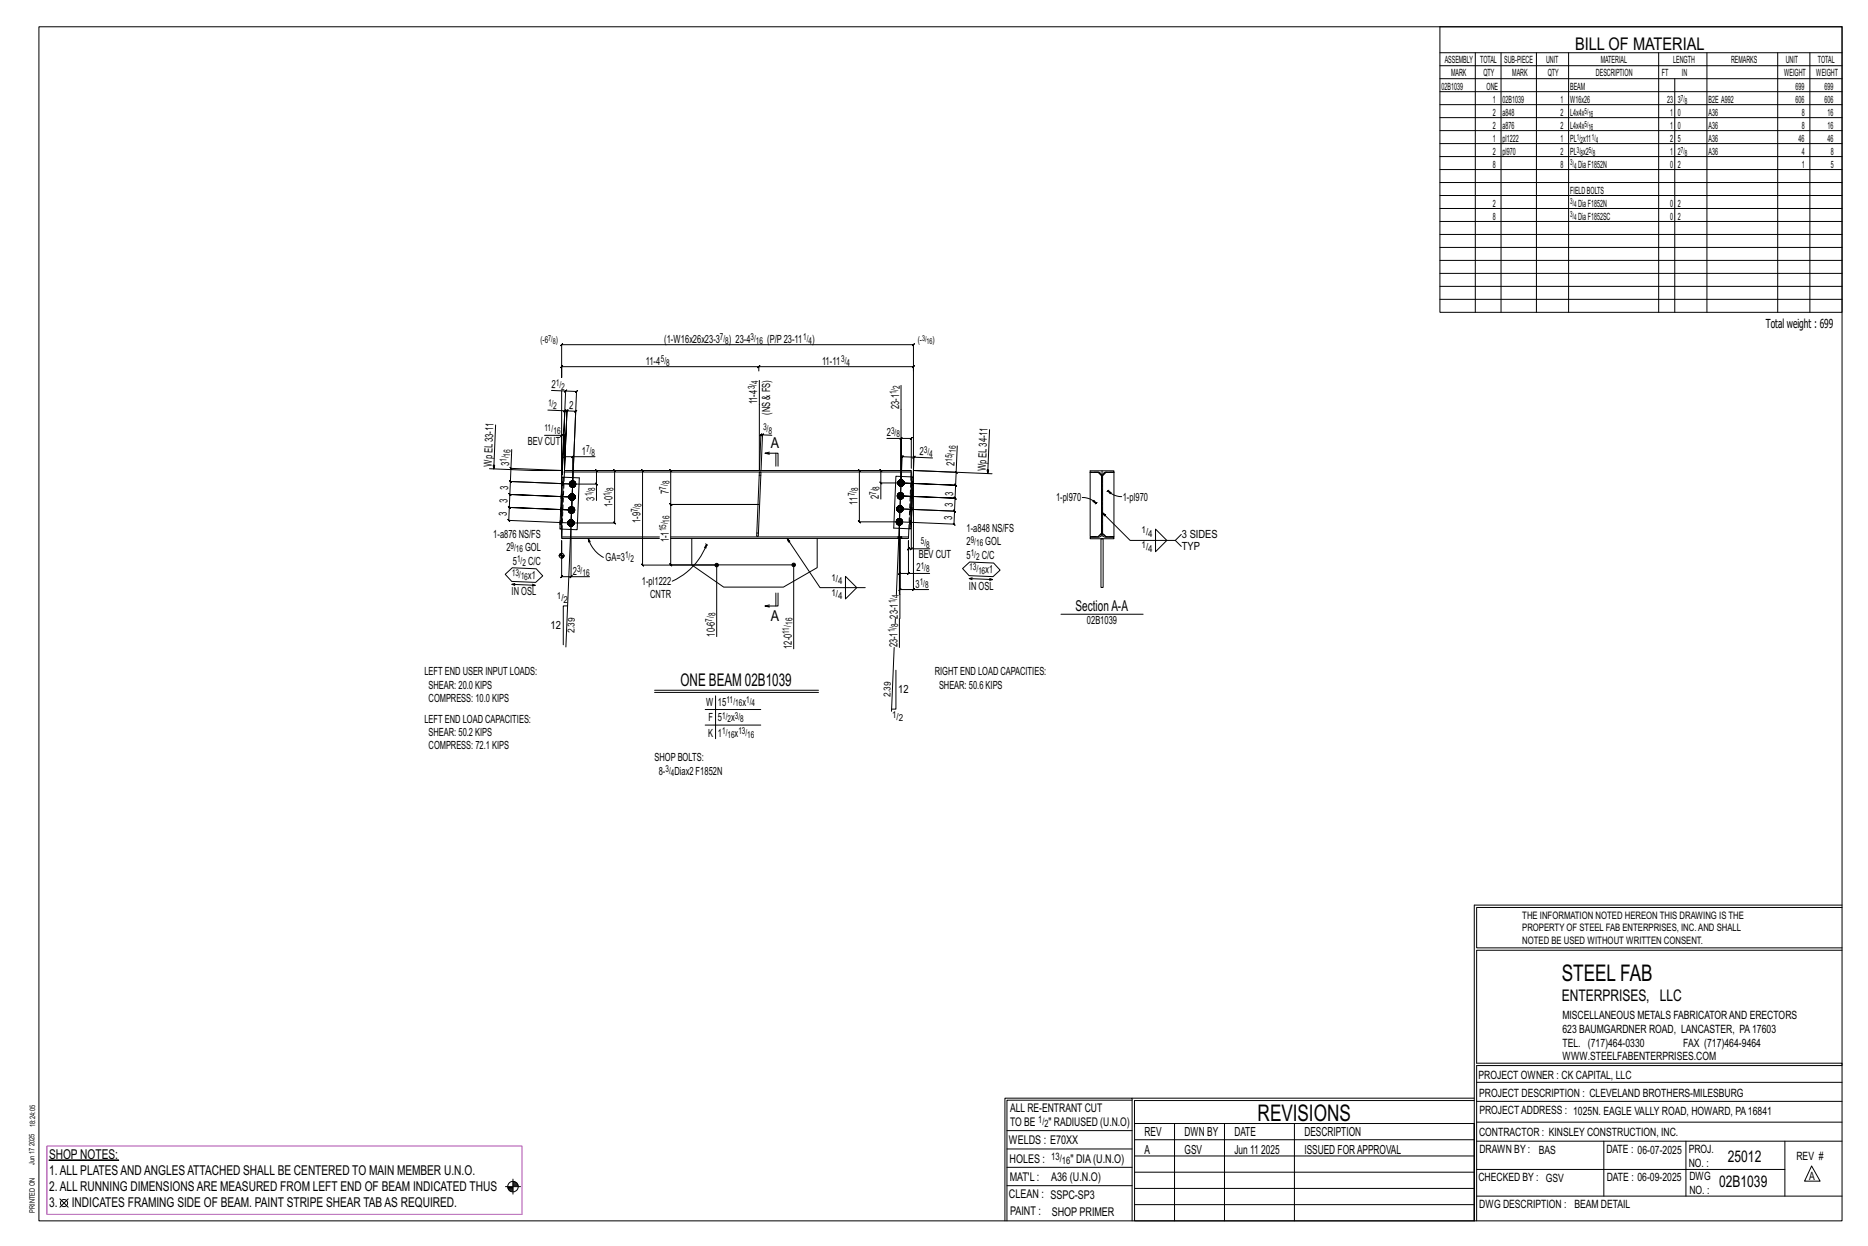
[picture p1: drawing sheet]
<svg xmlns="http://www.w3.org/2000/svg" width="914mm" height="610mm" viewBox="0 0 914 610" stroke-linecap="round" stroke-linejoin="round" font-family="sans-serif">
<g fill="#000" stroke="#000" stroke-width=".49">
<path d="M24 568h34z"/>
<circle cx="351" cy="276" r=".9"/>
<circle cx="389" cy="276" r=".9"/>
</g>
<g fill="none" stroke="#000" stroke-width=".49">
<path d="M19 13h883v584h-883zM705 13h197v140h-197zM705 26h197M705 32h197M705 39h197M722 26v127M735 26v127M752 26v127M768 26v127M812 26v127M820 39v114M836 26v127"/>
<path d="M870 26v127M886 26v127M705 45h197M705 51h197M705 58h197M705 64h197M705 70h197M705 77h197M705 83h197M705 89h197M705 96h197M705 102h197"/>
<path d="M705 108h197M705 115h197M705 121h197M705 127h197M705 134h197M705 140h197M705 146h197M371 180l1-1zM371 179h76v1l1-1-1 3M270 191h7l-2 41 1-31h-8M275 191v71zM276 192l1-1z"/>
<path d="M277 191l5 1 1-1-1 1-2 64-31-1h1l-1-1v1v-7l1 1-1-1 31 2-31-2 1 1-1-1 1-6-1-1 1 1 30 1-30-1-1-1 1 1v-6l-1-1 1 1 30 1M371 182l1-3-1 1v-1h-96l-1 1 1-1v6v-16h-1l1-1v1h172l1-1-1 1v61l39 2M372 186v44v-17l1-1-1 1h1M441 189v47v-21h-7M243 208l-1 21M250 220v9l25 1-35-1M267 213h8v49M275 213h-1l1-1zM275 213h1l1-1-1 1v16v-6v1l1-1h-1h4M276 201h1zM276 201h2l-1 1 1-1-2 30 2-30-1 1 1-1h4l-1 1 1-1-2 55v26h9M373 213l1-1z"/>
<path d="M378 213h-5v17M441 215h5l1-1-1 1v14M442 214l-1 1zM469 218l-1 13-21-1v58h8M484 210l-1 22M250 229l1 1zM250 229v7l-1-1 1 1 30 1M275 233h1l-1 26h-1zM276 233l8 1-1 25h-8M276 231v2M276 230h170v1h-170zM279 237h.1"/>
<path d="M279 236v1M279 238h1M279 236v1v1v-1M280 238h.1M280 235l-1 1M280 238h1M280 235v1M280 236l1-1v1M280 223h1l-1 1zM280 237h12v8M280 237l-3 80M281 236l1 1"/>
<path d="M281 235l-1 1M281 238h-1M281 237h1l-1 1M281 237v1M281 236h1h-1M282 236v1M291 223h-11v14M291 236l1 1zM292 237v-7v1l-1-1h1h-15h24h-1l1 1v-1v26l-1-1 1 1h-22M372 231h1l-2 31h-1zM377 222h-2h6v6M377 221l-2 1"/>
<path d="M380 222v6M431 236l1 1zM431 236v-6l1 1-1-1h14h-24h-1l1 1v-1v25h-1l1 1v-1h19v36M440 236h.1M440 237v1M440 236v1M440 236v-1v1v1M440 237l1 1M440 235h.1M441 237l1 1M441 235l-1 1M441 235h1v1"/>
<path d="M441 235l2 1-1 1M442 235h-1M442 237v1l-1-1M442 237h.1M442 236l-1 1M442 235v1M442 236h1M446 231v2M446 231v38h9M446 233h1l-1 26h-1zM446 233h-7l-2 25 8 1M447 224l1-1z"/>
<path d="M447 224l-5-1-1 1 1-1-2 32M456 224h-9l-1 34M468 231l1 1zM468 231v6h-1l1 1v-1l-27-1 27 1h-1l1 1v-1v7l-1-1 1 1-27-1 27 1-1-1 1 1-1 6 1 1-1-1-26-1 26 1 1 1-1-1v6v1v-1l-27-1M534 230h11v1h-4l-1 2v28l1 2h4v1h-11v-1h4l1-2v-28l-1-2h-4zM538 231h.1M538 231l1 2-1-2h-4v32h4l1-2M541 231l-1 2 1-2h4v32h-4l-1-2M541 231h.1M543 240h-1M545 231h.1M275 259v4"/>
<path d="M278 256h.1M278 255v1M278 250h1M278 249l1 1M278 257h1M278 243h1M279 255h-1v1v1l1-1M279 243h.1M279 251h.1M279 250h-1M279 257h.1M279 249v-1l-1 2 1 1v-1"/>
<path d="M279 254l-1 1M279 244v1M279 243v1M279 250l1 1M279 243v-1l-1 1 1 1M279 257h1M279 248h.1M279 244l1 1M279 242h.1M279 254v1M279 255l1-1 1 1h-1M280 244l1 1"/>
<path d="M280 248l-1 1M280 249v-1h1l-1 1M280 255l1 1M280 242h-1M280 242h1M280 254l-1 1M280 249l1 1M280 257h1h-1h-1M280 242l2 1-1 1M280 256h1v1M280 250l1 1h-1M281 256l-1 1"/>
<path d="M281 255h-1M281 242h-1M281 250v1M281 244v1l-1-1M281 250h-1M281 248v1M281 255v1M281 244h.1M281 243l-1 1M281 242v1M281 249v1M281 243h1"/>
<path d="M431 244v-8h10l-2 55M439 255h.1M439 249h1M439 248l1 1M439 256l1 1M439 255v1M439 243h1M439 255v-1v1v1M439 242l1 1M439 250h1M440 249l-1 1M440 256v1"/>
<path d="M440 249l-1-1v1v1l1-1M440 254h-1M440 244h.1M440 243h-1M440 250h1M440 242l-1 1 1 1v-1M440 256l1 1M440 248h-1M440 243l1 1M440 241v1M440 255v26l1-1-1 1h5M440 254v1"/>
<path d="M440 254h1v1M440 244h1M441 247l-1 1M441 248h1h-1M441 254l1 1v1M441 241l-1 1M441 242v-1l1 1M441 254h-1M441 248l1 1v1M441 256v1l-1-1M441 248h-1M441 242l1 1"/>
<path d="M441 256h1h-1M441 250h1h-1M441 255v1M441 254l1 1h-1M441 249l1 1M442 243v1h-1M442 249l-1 1M442 248l-1 1M442 255h.1M442 243v1M442 243l-1 1M442 242h.1"/>
<path d="M442 248v1M442 242v1M445 259v4h-117M530 243l3 1 4 2M535 245l2 1-2-1zM537 246l-1 1M537 246h.1M540 251l13 13h22l3-3M542 240l2 1-1 1zM542 240l3 2 4 1M542 240h.1M566 259l5 5-5 6z"/>
<path d="M274 272h2M274 271v1M275 271v1M275 273v-9v18l-1 1 1-1h5M275 272v1M276 272v1M276 272h.1M288 263l1 2h-1zM288 263a16 16 0 0 0 7 10M323 263h-48h48M328 263h117M339 263v13l15 11h29l17-9v-15"/>
<path d="M345 266h1M346 266v2h-1zM346 266a32 32 0 0 1-17 18M346 266v1M385 264l16 24h23M440 263h.1M441 263h.1M446 269h-1v-1l-1 1h1v-5v17h10M447 268l-1 1zM471 278l4-3h11l4 4-4 3h-12zM539 264h1v23h-1zM575 264l3 3"/>
<path d="M247 281l4-3h11l4 4-4 3-12-1zM251 286h11l-1 1M252 285l-1 1h1M261 286h1M278 296h-2v19M279 283l1-1zM377 296h-2M380 290v6M381 290v6h-6l2 1M414 282l5 6-5 5zM445 281v-1l-1 1zM447 289l1-1z"/>
<path d="M447 288h-6l-1 1 1-1v-25v40M474 283l12 1h-2M476 283h-2l2 1M484 283l2 1M351 311v-35h-36v1l-1-1h1v-46v1l-1-1h1h56h-43l1 1-1-1v17v-1l1 1h-1h43h-43v-1l1 1h-1v29l1 1-1-1h61v41M438 317l-2 31M438 303v2M440 303v14M519 301h41M320 338h81M320 339h81M439 328v19h-3"/>
<path d="M345 347h27M345 355h27M350 340v21M722 443v154M722 443h180M902 444h-179v20h179M902 465h-179v55h179v1h-179v76M554 538h-61v59M554 537h168M722 538h-167v13M723 539h179M723 530h179"/>
<path d="M493 553h61M555 550h167v47h-167zM555 558h167M575 550v47M599 550v47M634 550v47M723 549h179M723 558h179M785 558v27M825 558v27M874 558v27M251 577v7"/>
<path d="M251 579h2M251 580h3M251 578h2M493 571h61M493 562h61M555 573h167M555 566h167M723 572h151M887 570l4 8h-8zM29 587l4 4M33 587l-4 4M247 581h8"/>
<path d="M249 581h2M249 582h2M250 583h1M492 597v-60h62v60M493 580h61M555 589h167M555 581h167M723 585h179"/>
<circle cx="275" cy="272" r="1.2"/>
<circle cx="31" cy="589" r="1.8"/>
<circle cx="251" cy="581" r="2.6"/>
</g>
<path d="M23 561h233v33h-233z" fill="none" stroke="#f0f" stroke-width=".5"/>
<g fill="none" stroke="#000" stroke-width=".49" stroke-dasharray="2 1.4">
<path d="M275 237l1 1zM275 237h.1M275 237h1M275 236h1M276 237h-1h1M276 233l-1 26M279 237h.1M279 237l1-1-1 1 1 1-1-1M279 236v1zM279 237v1zM279 236v1M279 236h.1"/>
<path d="M279 238h1zM279 236l1-1zM279 238h1M279 236l1-1M279 237l1 1M279 236h1M279 237h1zM280 238h1zM280 236h1zM280 236h-1v1v-1v1v1v-1v1h1M280 236l-1 1zM280 237v1z"/>
<path d="M280 236h.1M280 238h.1M280 235h.1M280 235v1M280 238h1M280 235h1h-1h1v1zM280 235h1zM281 238h.1M281 238v-1zM281 236h.1M281 235v1zM281 235v1"/>
<path d="M281 236v1zM281 236l1 1zM281 237h.1M281 237h1l-1 1M281 236h1h-1M281 238v-1M281 236l1 1M281 236h1zM282 236v1zM282 236v1M282 237l-1 1zM282 237h.1"/>
<path d="M372 232v1M439 236l1 1zM440 236v1zM440 236v-1v1v2v-2M440 236h-1zM440 237h.1M440 237v-1M440 236h.1M440 235v1zM440 237v1zM440 235h.1M440 237v1"/>
<path d="M440 237h1M440 236l1-1M440 238h2zM440 235h2zM440 236v-1v1v1M440 237h1zM440 236h1zM440 238h1zM440 235h1zM441 237v1h-1h1h-1zM441 237h.1M441 236v-1z"/>
<path d="M441 235h-1h1h-1h1M441 238h1zM441 238h1M441 237l1 1M441 235v1zM441 235h1h-1h1h-1zM441 235h1zM441 237h1M441 237h1zM441 236h1zM441 235l1 1M442 238v-1z"/>
<path d="M442 238v-1M442 235h.1M442 236h.1M442 235l1 1zM442 236v1zM442 237h.1M442 236v-1M442 237v-1M442 235v1v1M442 236h1zM442 236h1M443 237h-1z"/>
<path d="M443 236h.1M443 236l-1 2zM443 236v1zM446 236l1 1-1-1M446 236h1zM447 237h-1M447 237l-1-1M447 236h-1M447 236h.1M538 231h-4M538 231h.1M541 231h.1"/>
<path d="M545 231h-4M274 256l1 1zM274 256h.1M274 256h1M274 255h1M274 250h1zM274 250h.1M274 250h1M274 249h1M275 244h.1M275 243v1M275 243h.1"/>
<path d="M275 242h.1M275 256h-1h1M275 250l-1-1 1 1M278 256h.1M278 256l1-1-1 1 1 1-1-1M278 255v1zM278 256v1zM278 255v1M278 250h.1M278 250l1-2-1 2 1 1-1-1h1M278 249v1zM278 250l1 1z"/>
<path d="M278 250h1M278 249l1 1M278 255h.1M278 257h1zM278 255l1-1zM278 257h1M278 255l1-1M278 243l1 1zM278 243l1-1-1 1 1 2-1-2h1M279 256v1M279 255h.1M279 243h-1z"/>
<path d="M279 244h.1M279 244v-1M279 243h.1M279 248l-1 1zM279 251h.1M279 248h.1M279 256h.1M279 257h1zM279 255h1zM279 255h-1v1v-1v1v1v-1v1h1M279 255v1zM279 256v1z"/>
<path d="M279 250h.1M279 249h.1M279 257h.1M279 254h.1M279 242v1zM279 244v1zM279 242h.1M279 244v1M279 251h2zM279 248h2zM279 249v-1l-1 2v-1v1l1 1-1-1 1 1v-1M279 249v1z"/>
<path d="M279 244h1M279 243l1-1M279 251h1zM279 248h1zM279 243v1zM279 245h2zM279 242h2zM279 242l-1 1h1v1M279 244h1zM279 243l1-1zM279 250l1 1h-1h1h-1zM279 250h1z"/>
<path d="M279 249h1zM279 245h1zM279 242h1zM279 254v1M279 257h1M279 254h1h-1h1v1zM279 254h1zM280 244v1h-1h1h-1zM280 244h.1M280 242h.1M280 248h-1h1h-1l1 1M280 251h.1"/>
<path d="M280 250h.1M280 249h.1M280 248v1zM280 248h.1M280 257h.1M280 257v-1zM280 255h.1M280 242h-1h1h-1h1M280 245h1zM280 245h1M280 244l1 1M280 242h1h-1h1h-1z"/>
<path d="M280 242h1zM280 257h1zM280 257h1M280 254l1 1zM280 254l1 1M280 255v1zM280 255l1 1zM280 256h.1M280 251h1zM280 251h1M280 248h1zM280 248h1"/>
<path d="M280 244h1M280 244h1zM280 242l1 1zM280 242h1M280 256h1v1M280 255h1M280 249l1 1zM281 248v2zM281 250h-1zM281 257v-1M281 255h-1l1 1M281 245v-1z"/>
<path d="M281 245v-1M281 242h.1M281 255h.1M281 250v1M281 249v-1M281 243h.1M281 242l1 1zM281 243v1zM281 251v-1M281 248l-1 1 1 1M281 248v1zM281 255v1z"/>
<path d="M281 255v1M281 256v1zM281 244h.1M281 243v-1M281 256l-1 1zM281 256h.1M281 244v-1M281 242v2M281 242v1zM281 249v1zM281 249v1M281 250v1z"/>
<path d="M281 250h.1M281 243h1zM281 243h1M282 243l-1 2zM282 243l-1 1zM439 255v1zM439 255l1-1-1 1 1 2-1-2M439 255h.1M439 256h.1M439 256v-1M439 249v1zM439 249l1-1-1 1 1 1-1-1h1"/>
<path d="M439 248v1zM439 250h.1M439 250l1-1M439 248l1 1M439 254v1zM439 256l1 1zM439 254h1zM439 256l1 1M439 254h1M439 243h.1M439 243l1-2-1 2 1 1-1-1h1M439 256h1"/>
<path d="M439 255l1-1M439 242v1zM439 243l1 1zM439 243h1M439 242l1 1M439 248h.1M439 250h1zM439 248l1-1zM439 250h1M439 248h1zM439 248h1M439 255l1 1z"/>
<path d="M440 257h1zM440 254h1zM440 255l-1-1v1v1h1M440 255h-1zM440 256h.1M440 255h.1M440 249v1M440 249v-1M440 257h.1M440 254h.1M440 242h-1zM440 244h.1"/>
<path d="M440 242v-1zM440 242v-1M440 249h.1M440 250h1zM440 248h1zM440 248h-1v1v-1v2h1M440 249v1zM440 249v-1zM440 243v1M440 242h.1M440 256v1zM440 250l1 1z"/>
<path d="M440 247h1zM440 243h.1M440 244h2zM440 241h2zM440 242l-1 1v-1v1l1 1-1-1 1 1v-1M440 242v1zM440 250h1h-1h1h-1zM440 244h1zM440 241h1zM440 257h1M440 256l1 1M440 256h1z"/>
<path d="M440 255h1zM440 254h1h-1h1zM440 244h1h-1h1h-1zM440 243h1zM440 242h1zM441 247l-1 1 1-1-1 1h1M441 251v-1zM441 250h.1M441 248h.1M441 247v1v-1v1zM441 247h.1M441 256h.1"/>
<path d="M441 255h.1M441 254v1M441 241h-1h1h-1l1 1M441 244h.1M441 243h.1M441 242h.1M441 241v1zM441 241h.1M441 257v-1zM441 257v-1M441 254h.1M441 250v-1z"/>
<path d="M441 248v1zM441 254l1 1zM441 255v1zM441 250h1zM441 250h1M441 248h1zM441 248h1M441 247l1 1zM441 244l1-1M441 242h1M441 256h1h-1M441 255h1l-1-1"/>
<path d="M441 249h.1M441 248l1 1zM441 256v-1M441 254v1l1 1M441 244h1zM441 244h1M441 241l1 1zM441 241l1 1M441 249l1 1M441 249l1-1M441 242l1 1zM442 241v2z"/>
<path d="M442 243h-1zM442 250v-1M442 248h-1l1 2M442 248h.1M442 255h.1M442 256h-1zM442 243v1M442 242h.1M442 255l-1 2zM442 255v1zM442 244v-1M442 242v1"/>
<path d="M442 248v1zM442 248v1M442 250h.1M442 249l-1 1zM442 249v1zM442 242v1zM442 243v1zM442 243h.1M445 259l1-26M445 255l1 1-1-1M445 255h1zM446 249h.1"/>
<path d="M446 248h.1M446 243h1l-1-1M446 242h1zM446 256h-1M446 255h-1M446 255h.1M446 250h.1M446 249v-1M446 248v1M447 244h-1M447 243h-1M447 243l-1-1"/>
<path d="M447 242h.1M371 261h-1M440 263h.1M440 263h1zM441 263h.1M538 263h.1M539 261l-1 2h-4M541 263h.1M545 263h-4l-1-2"/>
</g>
<path d="M539 230v34" fill="none" stroke="#000" stroke-width=".49" stroke-dasharray="5.8 1 1 1"/>
<g font-size="11.2">
<text x="764" y="480">STEEL FAB</text>
<text x="616" y="548">REVISIONS</text>
</g>
<g font-size="8.6">
<text x="771" y="24">BILL OF MATERIAL</text>
<text x="333" y="336">ONE BEAM 02B1039</text>
</g>
<g font-size="7.9">
<text x="765" y="490">ENTERPRISES, LLC</text>
<text x="846" y="569">25012</text>
<text x="842" y="581">02B1039</text>
</g>
<g font-size="7.3">
<text x="377" y="219">A</text>
<text x="526" y="299">SectionA-A</text>
<text x="377" y="304">A</text>
</g>
<g font-size="6.6">
<text x="24" y="567">SHOP NOTES:</text>
<text x="24" y="575">1.ALL PLATESANDANGLESATTACHED SHALL BE CENTERED TO MAIN MEMBER U.N.O.</text>
<text x="24" y="583">2.ALL RUNNING DIMENSIONSARE MEASURED FROM LEFT END OF BEAM INDICATED THUS</text>
<text x="24" y="591">3.</text>
<text x="35" y="591">INDICATES FRAMING SIDE OF BEAM. PAINT STRIPE SHEAR TABAS REQUIRED.</text>
</g>
<g font-size="6.1">
<text x="864" y="161">Total weight : 699</text>
<text x="560" y="556">REV</text>
<text x="580" y="556">DWN BY</text>
<text x="604" y="556">DATE</text>
<text x="639" y="556">DESCRIPTION</text>
<text x="560" y="564">A</text>
<text x="580" y="564">GSV</text>
<text x="604" y="564">Jun 11</text>
<text x="617" y="564">2025</text>
<text x="639" y="564">ISSUED FORAPPROVAL</text>
</g>
<g font-size="5.9">
<text x="494" y="560">WELDS : E70XX</text>
<text x="494" y="569">HOLES :</text>
<text x="524" y="569">&quot; DIA(U.N.O)</text>
<text x="494" y="578">MAT'L :</text>
<text x="515" y="578">A36 (U.N.O)</text>
<text x="494" y="586">CLEAN : SSPC-SP3</text>
<text x="495" y="595">PAINT :</text>
<text x="515" y="595">SHOP PRIMER</text>
</g>
<g font-size="5.8">
<text x="494" y="544">ALL RE-ENTRANT CUT</text>
<text x="494" y="551">TO BE</text>
<text x="513" y="551">&quot; RADIUSED (U.N.O)</text>
</g>
<g font-size="5.6">
<text x="765" y="499">MISCELLANEOUS METALS FABRICATORAND ERECTORS</text>
<text x="765" y="505">623 BAUMGARDNER ROAD, LANCASTER, PA17603</text>
<text x="765" y="512">TEL. (717)464-0330</text>
<text x="824" y="512">FAX (717)464-9464</text>
<text x="765" y="519">WWW.STEELFABENTERPRISES.COM</text>
<text x="724" y="528">PROJECT OWNER : CK CAPITAL, LLC</text>
<text x="724" y="537">PROJECT DESCRIPTION : CLEVELAND BROTHERS-MILESBURG</text>
<text x="724" y="545">PROJECTADDRESS : 1025N. EAGLE VALLY ROAD, HOWARD, PA16841</text>
<text x="724" y="556">CONTRACTOR : KINSLEY CONSTRUCTION, INC.</text>
<text x="724" y="564">DRAWN BY :</text>
<text x="753" y="564">BAS</text>
<text x="786" y="564">DATE : 06-07-2025</text>
<text x="827" y="564">PROJ.</text>
<text x="879" y="568">REV #</text>
<text x="827" y="571">NO. :</text>
<text x="724" y="578">CHECKED BY : GSV</text>
<text x="787" y="578">DATE : 06-09-2025</text>
<text x="827" y="578">DWG</text>
<text x="886" y="578">A</text>
<text x="827" y="584">NO. :</text>
<text x="724" y="591">DWG DESCRIPTION : BEAM DETAIL</text>
</g>
<g font-size="5.5">
<text x="325" y="168">(1-W16x26x23-3</text>
<text x="357" y="168">) 23-4</text>
<text x="376" y="168">(P/P23-11</text>
<text x="398" y="168">)</text>
<text x="316" y="178">11-4</text>
<text x="402" y="178">11-11</text>
<text x="270" y="190" transform="rotate(2 270 190)">2</text>
<text x="371" y="198" transform="rotate(-90 371 198)">11-4</text>
<text x="279" y="200" transform="rotate(2 279 200)">2</text>
<text x="377" y="203" transform="rotate(-90 377 203)">(NS &amp; FS)</text>
<text x="440" y="200" transform="rotate(-90 440 200)">23-1</text>
<text x="434" y="214">2</text>
<text x="258" y="218">BEV CUT</text>
<text x="285" y="222">1</text>
<text x="450" y="223" transform="rotate(2 450 223)">2</text>
<text x="241" y="228" transform="rotate(-88 241 228)">WpEL33-11</text>
<text x="249" y="228" transform="rotate(-88 249 228)">3</text>
<text x="467" y="228" transform="rotate(-88 467 228)">2</text>
<text x="483" y="231" transform="rotate(-88 483 231)">WpEL34-11</text>
<text x="249" y="240" transform="rotate(-88 249 240)">3</text>
<text x="291" y="245" transform="rotate(-90 291 245)">3</text>
<text x="327" y="242" transform="rotate(-90 327 242)">7</text>
<text x="430" y="244" transform="rotate(-90 430 244)">2</text>
<text x="467" y="243" transform="rotate(-88 467 243)">3</text>
<text x="517" y="245">1-pl970</text>
<text x="550" y="245">1-pl970</text>
<text x="248" y="246" transform="rotate(-88 248 246)">3</text>
<text x="300" y="248" transform="rotate(-90 300 248)">1-0</text>
<text x="420" y="247" transform="rotate(-90 420 247)">11</text>
<text x="466" y="248" transform="rotate(-88 466 248)">3</text>
<text x="248" y="252" transform="rotate(-88 248 252)">3</text>
<text x="314" y="256" transform="rotate(-90 314 256)">1-9</text>
<text x="466" y="254" transform="rotate(-88 466 254)">3</text>
<text x="241" y="263">1-a876 NS/FS</text>
<text x="473" y="260">1-a848 NS/FS</text>
<text x="579" y="263">3 SIDES</text>
<text x="248" y="270">2</text>
<text x="257" y="270">GOL</text>
<text x="327" y="265" transform="rotate(-90 327 265)">1-1</text>
<text x="473" y="267">2</text>
<text x="482" y="267">GOL</text>
<text x="579" y="269">TYP</text>
<text x="296" y="274">GA=3</text>
<text x="450" y="273">BEV CUT</text>
<text x="473" y="273">5</text>
<text x="481" y="273">C/C</text>
<text x="251" y="276">5</text>
<text x="258" y="276">C/C</text>
<text x="280" y="281">2</text>
<text x="449" y="280">2</text>
<text x="482" y="280" transform="rotate(2 482 280)">x1</text>
<text x="258" y="283" transform="rotate(2 258 283)">x1</text>
<text x="314" y="286">1-pl1222</text>
<text x="448" y="287">3</text>
<text x="250" y="291">IN OSL</text>
<text x="318" y="293">CNTR</text>
<text x="474" y="289">IN OSL</text>
<text x="440" y="303" transform="rotate(-90 440 303)">23-1</text>
<text x="532" y="305">02B1039</text>
<text x="270" y="308">12</text>
<text x="350" y="311" transform="rotate(-90 350 311)">10-6</text>
<text x="388" y="317" transform="rotate(-90 388 317)">12-0</text>
<text x="439" y="317" transform="rotate(-90 439 317)">23-1</text>
<text x="208" y="330">LEFT END USER INPUT LOADS:</text>
<text x="458" y="330">RIGHT END LOAD CAPACITIES:</text>
<text x="210" y="337">SHEAR: 20.0 KIPS</text>
<text x="440" y="339">12</text>
<text x="460" y="337">SHEAR: 50.6 KIPS</text>
<text x="210" y="344">COMPRESS: 10.0 KIPS</text>
<text x="346" y="345">W</text>
<text x="351" y="345">15</text>
<text x="363" y="345">x</text>
<text x="208" y="354">LEFT END LOAD CAPACITIES:</text>
<text x="347" y="353">F</text>
<text x="351" y="353">5</text>
<text x="358" y="353">x</text>
<text x="210" y="360">SHEAR: 50.2 KIPS</text>
<text x="347" y="360">K</text>
<text x="351" y="360">1</text>
<text x="360" y="360">x</text>
<text x="210" y="367">COMPRESS: 72.1 KIPS</text>
<text x="320" y="373">SHOPBOLTS:</text>
<text x="322" y="379">8-</text>
<text x="330" y="379">Diax2 F1852N</text>
</g>
<g font-size="5">
<text x="745" y="450">THE INFORMATION NOTED HEREON THIS DRAWING IS THE</text>
<text x="745" y="456">PROPERTY OF STEEL FAB ENTERPRISES, INC.AND SHALL</text>
<text x="745" y="462">NOTED BE USED WITHOUT WRITTEN CONSENT.</text>
<text x="508" y="550">1/</text>
<text x="511" y="551">2</text>
<text x="515" y="568">13/</text>
<text x="520" y="570">16</text>
</g>
<g font-size="4.9">
<text x="707" y="31">ASSEMBLY</text>
<text x="725" y="31">TOTAL</text>
<text x="736" y="31">SUB-PIECE</text>
<text x="757" y="31">UNIT</text>
<text x="784" y="31">MATERIAL</text>
<text x="819" y="31">LENGTH</text>
<text x="847" y="31">REMARKS</text>
<text x="874" y="31">UNIT</text>
<text x="890" y="31">TOTAL</text>
<text x="710" y="37">MARK</text>
<text x="726" y="37">QTY</text>
<text x="740" y="37">MARK</text>
<text x="758" y="37">QTY</text>
<text x="781" y="37">DESCRIPTION</text>
<text x="814" y="37">FT</text>
<text x="823" y="37">IN</text>
<text x="873" y="37">WEIGHT</text>
<text x="889" y="37">WEIGHT</text>
<text x="706" y="44">02B1039</text>
<text x="728" y="44">ONE</text>
<text x="769" y="44">BEAM</text>
<text x="879" y="44">699</text>
<text x="893" y="44">699</text>
<text x="731" y="50">1</text>
<text x="736" y="50">02B1039</text>
<text x="764" y="50">1</text>
<text x="769" y="50">W16x26</text>
<text x="816" y="50">23</text>
<text x="821" y="50">3</text>
<text x="836" y="50">B2E A992</text>
<text x="879" y="50">606</text>
<text x="893" y="50">606</text>
<text x="731" y="57">2</text>
<text x="736" y="57">a848</text>
<text x="764" y="57">2</text>
<text x="769" y="57">L4x4x</text>
<text x="818" y="57">1</text>
<text x="821" y="57">0</text>
<text x="836" y="57">A36</text>
<text x="882" y="57">8</text>
<text x="895" y="57">16</text>
<text x="731" y="63">2</text>
<text x="736" y="63">a876</text>
<text x="764" y="63">2</text>
<text x="769" y="63">L4x4x</text>
<text x="818" y="63">1</text>
<text x="821" y="63">0</text>
<text x="836" y="63">A36</text>
<text x="882" y="63">8</text>
<text x="895" y="63">16</text>
<text x="731" y="69">1</text>
<text x="736" y="69">pl1222</text>
<text x="764" y="69">1</text>
<text x="769" y="69">PL x11</text>
<text x="818" y="69">2</text>
<text x="821" y="69">5</text>
<text x="836" y="69">A36</text>
<text x="880" y="69">46</text>
<text x="895" y="69">46</text>
<text x="731" y="76">2</text>
<text x="736" y="76">pl970</text>
<text x="764" y="76">2</text>
<text x="769" y="76">PL x2</text>
<text x="818" y="76">1</text>
<text x="821" y="76">2</text>
<text x="836" y="76">A36</text>
<text x="882" y="76">4</text>
<text x="896" y="76">8</text>
<text x="731" y="82">8</text>
<text x="764" y="82">8</text>
<text x="772" y="82">DiaF1852N</text>
<text x="818" y="82">0</text>
<text x="821" y="82">2</text>
<text x="882" y="82">1</text>
<text x="896" y="82">5</text>
<text x="769" y="95">FIELDBOLTS</text>
<text x="731" y="101">2</text>
<text x="772" y="101">DiaF1852N</text>
<text x="818" y="101">0</text>
<text x="821" y="101">2</text>
<text x="731" y="107">8</text>
<text x="772" y="107">DiaF1852SC</text>
<text x="818" y="107">0</text>
<text x="821" y="107">2</text>
</g>
<g font-size="4.7">
<text x="265" y="168">(-6</text>
<text x="272" y="168">)</text>
<text x="352" y="166">7/</text>
<text x="367" y="166">3/</text>
<text x="393" y="166">1/</text>
<text x="449" y="168">(-</text>
<text x="457" y="168">)</text>
<text x="355" y="168">8</text>
<text x="370" y="168">16</text>
<text x="396" y="168">4</text>
<text x="323" y="177">5/</text>
<text x="326" y="179">8</text>
<text x="412" y="177">3/</text>
<text x="414" y="179">4</text>
<text x="272" y="189" transform="rotate(2 272 189)">1/</text>
<text x="275" y="191" transform="rotate(2 275 191)">2</text>
<text x="369" y="190" transform="rotate(-90 369 190)">3/</text>
<text x="371" y="188" transform="rotate(-90 371 188)">4</text>
<text x="440" y="190" transform="rotate(-90 440 190)">2</text>
<text x="439" y="193" transform="rotate(-90 439 193)">1/</text>
<text x="268" y="198" transform="rotate(2 268 198)">1/</text>
<text x="271" y="200" transform="rotate(2 271 200)">2</text>
<text x="267" y="211">11/</text>
<text x="271" y="212">16</text>
<text x="374" y="211" transform="rotate(2 374 211)">3/</text>
<text x="376" y="212" transform="rotate(2 376 212)">8</text>
<text x="436" y="212">3/</text>
<text x="439" y="214">8</text>
<text x="287" y="221">7/</text>
<text x="452" y="222" transform="rotate(2 452 222)">3/</text>
<text x="468" y="222" transform="rotate(-88 468 222)">16</text>
<text x="248" y="226" transform="rotate(-88 248 226)">1/</text>
<text x="250" y="223" transform="rotate(-88 250 223)">16</text>
<text x="290" y="223">8</text>
<text x="455" y="223" transform="rotate(2 455 223)">4</text>
<text x="466" y="226" transform="rotate(-88 466 226)">15/</text>
<text x="326" y="240" transform="rotate(-90 326 240)">7/</text>
<text x="328" y="237" transform="rotate(-90 328 237)">8</text>
<text x="431" y="239" transform="rotate(-90 431 239)">8</text>
<text x="290" y="243" transform="rotate(-90 290 243)">1/</text>
<text x="291" y="240" transform="rotate(-90 291 240)">8</text>
<text x="299" y="243" transform="rotate(-90 299 243)">1/</text>
<text x="300" y="240" transform="rotate(-90 300 240)">8</text>
<text x="418" y="243" transform="rotate(-90 418 243)">7/</text>
<text x="420" y="240" transform="rotate(-90 420 240)">8</text>
<text x="429" y="242" transform="rotate(-90 429 242)">7/</text>
<text x="312" y="251" transform="rotate(-90 312 251)">7/</text>
<text x="314" y="248" transform="rotate(-90 314 248)">8</text>
<text x="328" y="256" transform="rotate(-90 328 256)">16</text>
<text x="326" y="260" transform="rotate(-90 326 260)">15/</text>
<text x="559" y="261">1/</text>
<text x="562" y="263">4</text>
<text x="250" y="269">9/</text>
<text x="451" y="266">5/</text>
<text x="453" y="268">8</text>
<text x="475" y="266">9/</text>
<text x="478" y="267">16</text>
<text x="559" y="268">1/</text>
<text x="562" y="270">4</text>
<text x="253" y="270">16</text>
<text x="253" y="275">1/</text>
<text x="306" y="273">1/</text>
<text x="309" y="275">2</text>
<text x="475" y="272">1/</text>
<text x="478" y="274">2</text>
<text x="251" y="282" transform="rotate(2 251 282)">13/</text>
<text x="256" y="277">2</text>
<text x="282" y="280">3/</text>
<text x="285" y="282">16</text>
<text x="451" y="278">1/</text>
<text x="453" y="280">8</text>
<text x="474" y="279" transform="rotate(2 474 279)">13/</text>
<text x="479" y="281" transform="rotate(2 479 281)">16</text>
<text x="255" y="283" transform="rotate(2 255 283)">16</text>
<text x="407" y="284">1/</text>
<text x="410" y="286">4</text>
<text x="450" y="286">1/</text>
<text x="453" y="288">8</text>
<text x="273" y="293">1/</text>
<text x="407" y="291">1/</text>
<text x="410" y="293">4</text>
<text x="440" y="293" transform="rotate(-90 440 293)">4</text>
<text x="276" y="295">2</text>
<text x="438" y="295" transform="rotate(-90 438 295)">1/</text>
<text x="349" y="304" transform="rotate(-90 349 304)">7/</text>
<text x="350" y="301" transform="rotate(-90 350 301)">8</text>
<text x="388" y="306" transform="rotate(-90 388 306)">16</text>
<text x="281" y="310" transform="rotate(-88 281 310)">2.39</text>
<text x="386" y="310" transform="rotate(-90 386 310)">11/</text>
<text x="438" y="309" transform="rotate(-90 438 309)">1/</text>
<text x="440" y="307" transform="rotate(-90 440 307)">8</text>
<text x="436" y="341" transform="rotate(-88 436 341)">2.39</text>
<text x="356" y="344">11/</text>
<text x="360" y="346">16</text>
<text x="365" y="344">1/</text>
<text x="368" y="346">4</text>
<text x="354" y="352">1/</text>
<text x="356" y="353">2</text>
<text x="360" y="352">3/</text>
<text x="362" y="353">8</text>
<text x="437" y="351">1/</text>
<text x="440" y="353">2</text>
<text x="354" y="359">1/</text>
<text x="361" y="359">13/</text>
<text x="356" y="361">16</text>
<text x="366" y="361">16</text>
<text x="326" y="378">3/</text>
<text x="328" y="379">4</text>
</g>
<g font-size="4.2">
<text x="823" y="49">7/</text>
<text x="825" y="51">8</text>
<text x="776" y="56">5/</text>
<text x="778" y="57">16</text>
<text x="776" y="62">5/</text>
<text x="778" y="63">16</text>
<text x="772" y="68">1/</text>
<text x="774" y="70">2</text>
<text x="779" y="68">1/</text>
<text x="781" y="70">4</text>
<text x="772" y="75">3/</text>
<text x="774" y="76">8</text>
<text x="778" y="75">5/</text>
<text x="780" y="76">8</text>
<text x="823" y="75">7/</text>
<text x="825" y="76">8</text>
<text x="769" y="81">3/</text>
<text x="770" y="82">4</text>
<text x="769" y="100">3/</text>
<text x="770" y="101">4</text>
<text x="769" y="106">3/</text>
<text x="770" y="108">4</text>
</g>
<g font-size="4">
<text x="268" y="167">7/</text>
<text x="451" y="167">3/</text>
<text x="271" y="168">8</text>
<text x="454" y="168">16</text>
</g>
<g font-size="3.7">
<text x="17" y="551" transform="rotate(-90 17 551)">18:24:05</text>
<text x="17" y="561" transform="rotate(-90 17 561)">2025</text>
<text x="17" y="570" transform="rotate(-90 17 570)">Jun 17</text>
<text x="17" y="593" transform="rotate(-90 17 593)">PRINTED ON</text>
</g>
</svg>
